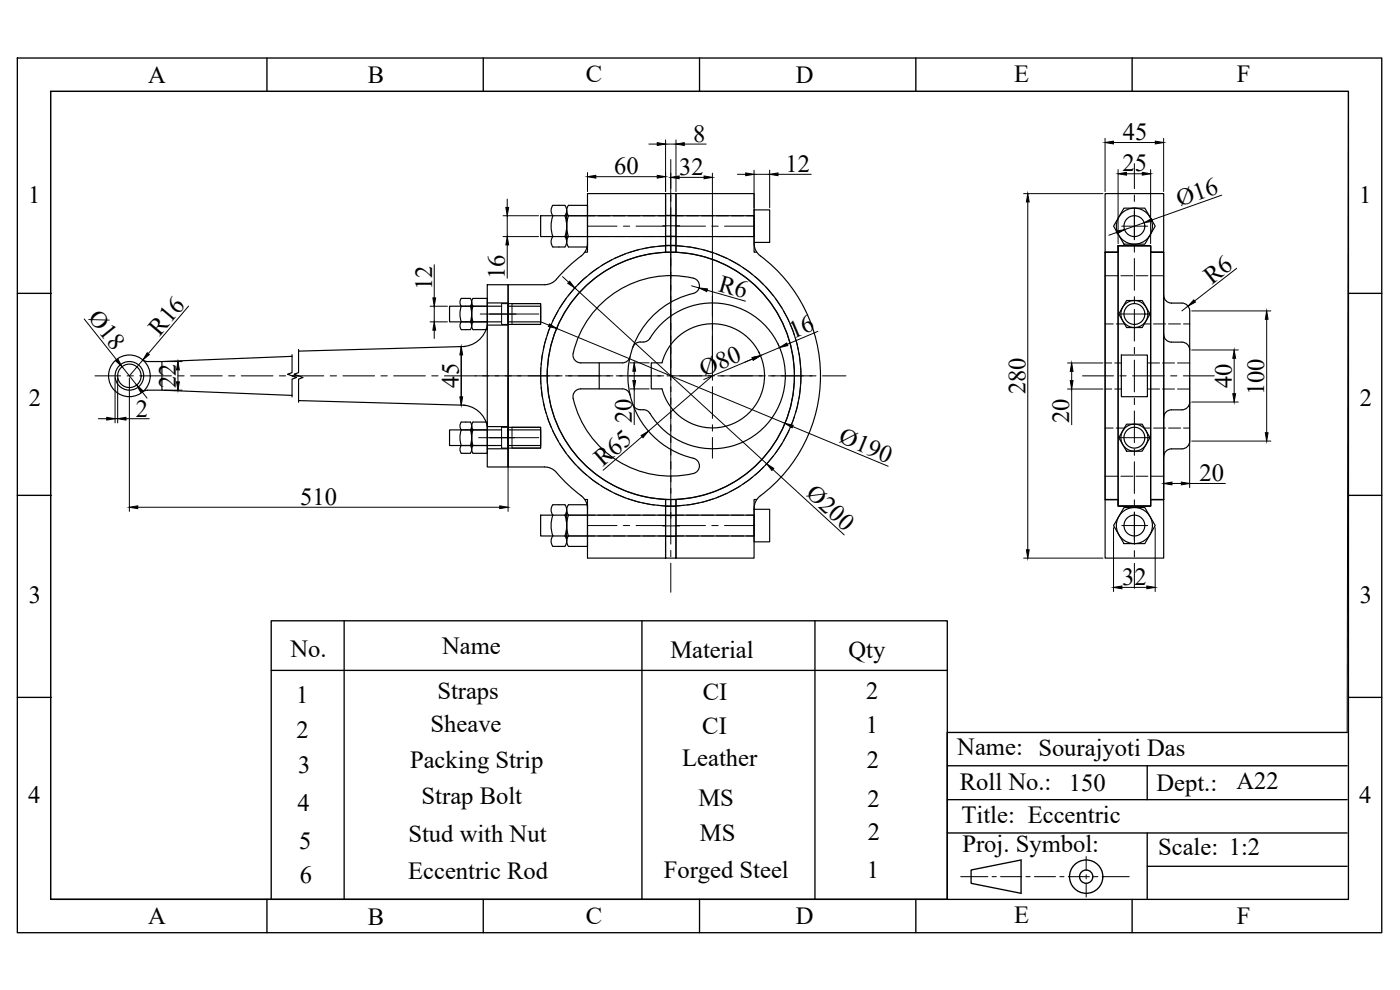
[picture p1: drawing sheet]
<svg xmlns="http://www.w3.org/2000/svg" width="420mm" height="297mm" viewBox="0 0 420 297" stroke-linecap="round" stroke-linejoin="round" font-family="sans-serif">
<!-- layer: Object -->
<g fill="none" stroke="#000" stroke-width=".35">
<path d="M199.7 58.1h-23.4v14.9M199.7 58.1l.1 17.6a37.1 37.1 0 0 0-35.6 37.1 37.1 37.1 0 0 0 35.6 37l-.1 17.7M199.7 58.1h3.2v17.6h-3.2zM331.7 58.1h17.5v17.6h-3.9v-2h-9.7v2h-3.9zM162.2 64.7h64.1v6.3h-64.1zM165.9 61.6h3.6a2.55 2.55 0 0 1 0 3.1 9.4 9.4 0 0 1 0 6.3 2.55 2.55 0 0 1 0 3.1h-3.6a2.55 2.55 0 0 1 0-3.1 9.4 9.4 0 0 1 0-6.3 2.54 2.54 0 0 1 0-3.1zM170.1 63.2v9.3M170.6 61.6h5.7v12.5h-5.7a2.57 2.57 0 0 1 0-3.1 9.4 9.4 0 0 1 0-6.3 2.54 2.54 0 0 1 0-3.1zM176.3 73a5.1 5.1 0 0 1-2.7 4.4l-3.1 2.7-2.8 2.9a5.1 5.1 0 0 1-4.3 2.4h-10.9v54.7h10.9a5.1 5.1 0 0 1 4.3 2.4l2.8 3 3.1 2.6a5.1 5.1 0 0 1 2.7 4.4M176.3 73v2.7h-.8M199.7 73.6h3.2M199.7 70.9h3.2"/>
<path d="M199.7 64.6h3.2M226.3 73l.2 1.3 .5 1.1a8.5 8.5 0 0 0 2.9 2.7 45 45 0 0 1-2.2 71.1l-1 1.5-.4 1.8M226.3 73v-14.9h-23.4v17.6a37.1 37.1 0 0 1 35.5 37.1M226.3 73v2.7h.8M226.3 63h4.7v9.7h-4.7zM335.6 75.7h-3.9v74.2h3.9M335.6 73.8h9.7v78.1h-9.7zM337.3 62.4h6.3l3.1 5.5-3.1 5.4h-6.3l-3.1-5.4zM345.3 75.7h3.9v74.2h-3.9M138.4 96.6h2.7M138.4 91.9l-.4 2 .4 2.7M138.4 89.5h2.8a1.9 1.9 0 0 1-.1 2.4h-2.7a1.91 1.91 0 0 1 0-2.4z"/>
<path d="M138.4 96.6a1.91 1.91 0 0 0 0 2.3h2.7a1.9 1.9 0 0 0 .1-2.3M141.2 91.9l.4 2-.4 2.7M141.5 90.7v7M142 96.6h4.2M142 91.9l-.4 2 .4 2.7M146.2 85.4h6.3v54.7h-6.3zM146.2 91.9h-4.2a1.91 1.91 0 0 1 0-2.4h4.2v9.4h-4.2a1.92 1.92 0 0 1 0-2.3M146.2 90.9h6.3M150.5 91.9h-15.6v4.7h15.6M152.5 91.1h9.7v6.2h-9.7zM152.5 97.5h-6.3a7.8 7.8 0 0 1-7.8 6.5M152.5 91.9h9.7v4.7h-9.7"/>
<path d="M152.5 91.1v6.2M208.1 83.5a2.34 2.34 0 0 1 1.8 2.2 2.34 2.34 0 0 1-1.8 2.3M208.1 83.5a29.8 29.8 0 0 0-36.1 23.3 2.34 2.34 0 0 0 2.3 2.1h12.5a2.34 2.34 0 0 0 2.3-1.8M208.1 88a25.4 25.4 0 0 0-19 30.5M338.1 90.2h4.7l2.3 4-2.3 4.1h-4.7l-2.3-4.1zM349.2 88.6a2.34 2.34 0 0 0 2.4 2.3h3.1a2.34 2.34 0 0 1 2.3 2.4v39a2.34 2.34 0 0 1-2.3 2.4h-3.1a2.34 2.34 0 0 0-2.4 2.3M42.8 107.9l1.1 .5 4.7 .1M48.6 117.1h-4.7l-1.1 .5M48.6 108.5v8.6l39 1.5M87.6 106.4v5.4l-1.3 .5 2.7 1-1.4 .4v5.4M87.6 112.8h2M87.6 106.9l-39 1.6"/>
<path d="M89.6 104.9v6.9l-1.3 .5 2.6 1-1.3 .4v7M138.4 104v17.6M138.4 104l-48.8 1.4M179.8 108.9v7.8M189.1 118.5a2.34 2.34 0 0 0-2.3-1.8h-12.5a2.34 2.34 0 0 0-2.3 2.8 30.1 30.1 0 0 0 36.1 22.6M189.1 118.5a25.4 25.4 0 0 0 19 19M189.9 104.2l.5-.9 .8-.5 2.8-.4a4.5 4.5 0 0 0 2-2.4 21.9 21.9 0 0 1 33-2.9 21.9 21.9 0 0 1-1.8 33 21.9 21.9 0 0 1-32.4-6.4l-.4-.3a4 4 0 0 0-2.8-.5l-1.2-.7-.5-.8M195.4 108.9h3.3a15.6 15.6 0 0 1 24-9 15.6 15.6 0 0 1 0 25.7 15.6 15.6 0 0 1-24-8.9h-3.3zM238.4 112.8a37.1 37.1 0 0 1-35.5 37v17.7h23.4v-15M336.5 106.5h7.8v12.5h-7.8zM349.2 100.3a2.34 2.34 0 0 0 2.4 2.4h3.1a2.34 2.34 0 0 1 2.3 2.3M89.6 120.2l48.8 1.4"/>
<path d="M138.4 121.5a7.8 7.8 0 0 1 7.8 6.5h6.3M138.4 129h2.7M138.4 129l-.4 2 .4 2.7h2.7l.5-2-.4-2.7M138.4 129a1.91 1.91 0 0 1 0-2.4h2.7a1.88 1.88 0 0 1 .1 2.4M138.4 133.7a1.91 1.91 0 0 0 0 2.3h2.7a1.9 1.9 0 0 0 .1-2.3M141.5 127.8v7M142 129h4.2M142 129l-.4 2 .4 2.7h4.2M142 129a1.91 1.91 0 0 1 0-2.4h4.2v9.4h-4.2a1.92 1.92 0 0 1 0-2.3M146.2 134.6h6.3M150.5 129h-15.6v4.7h15.6M152.5 128.2h9.7v6.2h-9.7z"/>
<path d="M152.5 129h9.7v4.7h-9.7M152.5 128.2v6.2M208.1 137.5a2.34 2.34 0 0 1 1.8 2.3 2.34 2.34 0 0 1-1.8 2.3M338.1 127.3h4.7l2.3 4-2.3 4.1h-4.7l-2.3-4.1zM357 120.6a2.34 2.34 0 0 1-2.3 2.4h-3.1a2.34 2.34 0 0 0-2.4 2.3M162.2 154.6h64.1v6.2h-64.1zM165.9 151.4h3.6a2.55 2.55 0 0 1 0 3.2 9.4 9.4 0 0 1 0 6.2 2.55 2.55 0 0 1 0 3.1h-3.6a2.55 2.55 0 0 1 0-3.1 9.4 9.4 0 0 1 0-6.2 2.54 2.54 0 0 1 0-3.2zM170.1 153v9.4M170.6 151.4h5.7v12.5h-5.7a2.57 2.57 0 0 1 0-3.1 9.4 9.4 0 0 1 0-6.2 2.54 2.54 0 0 1 0-3.2zM175.5 149.9h.8v2.6M176.3 152.5v15h23.4M199.7 149.9h3.2v17.6h-3.2z"/>
<path d="M199.7 151.9h3.2M199.7 154.7h3.2M226.3 152.8h4.7v9.8h-4.7zM227.1 149.9h-.8v2.6M331.7 149.9h3.9v1.9h9.7v-1.9h3.9v17.6h-17.5zM337.3 152.3h6.3l3.1 5.4-3.1 5.4h-6.3l-3.1-5.4zM199.7 160.9h3.2"/>
<circle cx="340.4" cy="67.9" r="5.4"/>
<circle cx="340.4" cy="67.9" r="3.1"/>
<circle cx="340.4" cy="94.2" r="4.1"/>
<circle cx="340.4" cy="94.2" r="3.1"/>
<circle cx="38.8" cy="112.8" r="6.3"/>
<circle cx="38.8" cy="112.8" r="4.3"/>
<circle cx="38.8" cy="112.8" r="3.5"/>
<circle cx="201.3" cy="112.8" r="39.1"/>
<circle cx="201.3" cy="112.8" r="37.1"/>
<circle cx="340.4" cy="131.3" r="4.1"/>
<circle cx="340.4" cy="131.3" r="3.1"/>
<circle cx="340.4" cy="157.7" r="5.4"/>
<circle cx="340.4" cy="157.7" r="3.1"/>
</g>
<!-- layer: Center -->
<g fill="none" stroke="#000" stroke-width=".3">
<path d="M201.3 47.9v8.7M201.3 58.5v1.9M340.4 49.1v7.5M340.4 58.5v1.9M176.3 67.9h8.9M187.1 67.9h1.9M190.9 67.9h8.8M198.9 67.8h5.1M201.3 62.3v101M202.9 67.9h8.8M213.6 67.9h1.9M217.4 67.9h8.9"/>
<path d="M336.7 67.9h7.7M340.4 62.3v9.6M340.4 73.8v1.9M340.4 77.6v9.5M144.1 94.2h17.6M213.8 88.8v6.3M213.8 97v1.9M335.6 94.2h9.7M340.4 89v1.9M340.4 92.8v9.5M28.5 112.8h7.7M38.1 112.8h1.9"/>
<path d="M41.9 112.8h9.6M53.4 112.8h1.9M57.2 112.8h9.5M68.6 112.8h1.9M72.4 112.8h9.5M83.8 112.8h1.9M87.6 112.8h9.6M99.1 112.8h1.9M102.9 112.8h9.5M114.3 112.8h1.9M118.1 112.8h9.6M129.6 112.8h1.9"/>
<path d="M133.4 112.8h35.3M169.7 112.8h14.2M184.9 112.8h14.3M200.2 112.8h14.2M213.8 100.8v9.5M213.8 112.2v1.9M213.8 116v9.5M215.4 112.8h14.3M230.6 112.8h14.3M246.8 112.8h7.1M324.9 112.8h9.3M336.1 112.8h1.9"/>
<path d="M339.9 112.8h9.5M340.4 104.2v1.9M340.4 108.1v9.5M340.4 119.5v1.9M351.3 112.8h1.9M355.1 112.8h9.3M143.6 131.3h18.1M213.8 127.4v1.9M213.8 131.3v6.2M335.6 131.3h9.7M340.4 123.3v9.5M340.4 134.7v1.9"/>
<path d="M340.4 138.5v9.6M176.3 157.7h8.9M187.1 157.7h1.9M190.9 157.7h8.8M198.9 157.8h5.1M202.9 157.7h8.8M213.6 157.7h1.9M217.4 157.7h8.9M336.7 157.7h7.7M340.4 150v1.9M340.4 153.8v9.5M201.3 165.2v1.9"/>
<path d="M201.3 169v8.7M340.4 165.2v1.9M340.4 169v7.5M326 257v4.2M288.3 263h8.2M297.7 263h1.3M300.3 263h6.3M307.9 263h1.3M310.4 263h6.4M318.1 263h1.2M320.6 263h6.3M326 262.4v1.3"/>
<path d="M326 265v4.2M328.2 263h1.3M330.8 263h8.1"/>
</g>
<!-- layer: Hidden -->
<g fill="none" stroke="#000" stroke-width=".3">
<path d="M176.3 64.7h2.3M176.3 71h2.3M179.5 64.7h3.6M179.5 71h3.6M183.6 78l-3.1 1.8M184 64.7h3.6M184 71h3.6M187.7 76.2l-3.3 1.4M188.5 64.7h3.6M188.5 71h3.6M192 74.8l-3.5 1.1M193 64.7h3.6"/>
<path d="M193 71h3.6M196.4 74l-3.5 .6M197.5 64.7h2.2M197.5 71h2.2M199.7 73.8l-2.4 .1M202.9 73.8l2.4 .1M202.9 64.7h2.2M202.9 71h2.2M206 64.7h3.6M206 71h3.6M206.2 74l3.5 .6M210.5 64.7h3.6"/>
<path d="M210.5 71h3.6M210.6 74.8l3.5 1.1M214.9 76.2l3.3 1.4M215 64.7h3.6M215 71h3.6M219 78l3.2 1.8M219.5 64.7h3.6M219.5 71h3.6M224 64.7h2.3M224 71h2.3M165.5 97.3l-1.3 3.3M167.5 93.3l-1.7 3.2"/>
<path d="M170 89.5l-2.1 3M172.8 86l-2.3 2.8M176.1 82.9l-2.6 2.5M179.7 80.2l-2.9 2.2M222.9 80.2l2.9 2.2M226.5 82.9l2.7 2.5M229.8 86l2.3 2.8M232.7 89.5l2 3M235.1 93.2l1.7 3.3M237.1 97.3l1.3 3.3M331.7 97.2h2.4M331.7 82.7h3.8"/>
<path d="M335 97.2h2.5M336.4 82.7h3.6M340.9 82.7h3.6M343.4 97.2h1.9M345.4 82.7h3.8M346.2 97.2h3.6M350.7 97.2h3.6M355.2 97.2h1.8M162.3 110.3v4.9M162.4 116.1l.5 3.6M162.9 105.9l-.5 3.5M163.9 101.5l-.9 3.5"/>
<path d="M238.7 101.5l.9 3.5M239.8 105.9l.4 3.5M240.2 116.1l-.4 3.6M240.3 110.3v4.9M331.7 108.9h1.9M331.7 116.7h1.9M334.5 108.9h2M334.5 116.7h2M344.3 108.9h3.7M344.3 116.7h3.7M348.9 108.9h3.6M348.9 116.7h3.6"/>
<path d="M353.4 108.9h3.6M353.4 116.7h3.6M163 120.6l.9 3.5M164.2 124.9l1.3 3.4M165.8 129.1l1.7 3.2M167.9 133.1l2.1 3M170.5 136.8l2.3 2.7M232.1 136.8l-2.3 2.7M234.7 133.1l-2 3M236.8 129.1l-1.7 3.2M238.4 124.9l-1.2 3.4M239.6 120.6l-.9 3.5"/>
<path d="M331.7 128.4h2.4M335 128.4h2.4M343.5 128.4h1.8M346.2 128.4h3.6M350.7 128.4h3.6M355.2 128.4h1.8M173.5 140.2l2.6 2.4M176.3 154.6h2.3M176.8 143.2l2.9 2.1M179.5 154.6h3.6M180.5 145.8l3.1 1.8M184 154.6h3.6"/>
<path d="M184.4 148l3.3 1.4M188.5 154.6h3.6M188.5 149.7l3.5 1M192.9 150.9l3.5 .6M193 154.6h3.6M197.3 151.6l2.4 .2M197.5 154.6h2.2M202.9 154.6h2.2M205.3 151.6l-2.4 .2M206 154.6h3.6M209.7 150.9l-3.5 .6M210.5 154.6h3.6"/>
<path d="M214.1 149.7l-3.5 1M215 154.6h3.6M218.2 148l-3.3 1.4M219.5 154.6h3.6M222.2 145.8l-3.2 1.8M224 154.6h2.3M225.8 143.2l-2.9 2.1M229.2 140.2l-2.7 2.4M331.7 142.9h3.8M336.4 142.9h3.6M340.9 142.9h3.6M345.4 142.9h3.8"/>
<path d="M176.3 160.8h2.3M179.5 160.8h3.6M184 160.8h3.6M188.5 160.8h3.6M193 160.8h3.6M197.5 160.8h2.2M202.9 160.8h2.2M206 160.8h3.6M210.5 160.8h3.6M215 160.8h3.6M219.5 160.8h3.6M224 160.8h2.3"/>
</g>
<!-- layer: Thin -->
<path d="M170.6 64.7h5.7M170.6 71h5.7M340.4 63.4v8.5M152.5 91.1h-2v6.2h2M153.7 91.1h8.5v6.2h-8.5zM152.5 128.2h-2v6.2h2M153.7 128.2h8.5v6.2h-8.5zM170.6 154.6h5.7M340.4 153.6v8.5M170.6 160.8h5.7" fill="none" stroke="#000" stroke-width=".3"/>
<!-- layer: Margin+Title -->
<g fill="none" stroke="#000" stroke-width=".4">
<path d="M5.2 17.4h409.5v262.5h-409.5zM80.1 17.4v10M145 17.4v10M209.9 17.4v10M274.9 17.4v10M339.8 17.4v10M15.2 27.4h389.5v242.5h-389.5zM5.2 88h10M404.7 88h10M5.2 148.6h10M404.7 148.6h10M5.2 209.2h10"/>
<path d="M404.3 219.8h-120v50M404.7 209.2h10M284.3 229.8h120M284.3 239.9h120M344.3 229.8v10.1M284.3 249.9h120M344.3 259.9h60M344.3 249.9v19.9M80.1 269.9v10M145 269.9v10M209.9 269.9v10M274.9 269.9v10"/>
<path d="M291.4 261l15-3v10l-15-3zM339.8 269.9v10"/>
<circle cx="326" cy="263" r="5"/>
<circle cx="326" cy="263" r="2"/>
</g>
<path d="M80.1 27.4h.1M145 27.4h.1M209.9 27.4h.1M274.9 27.4h.1M339.8 27.4h.1M15.2 88h.1M15.2 148.6h.1M15.2 209.2h.1" fill="none" stroke="#000" stroke-width=".3"/>
<!-- layer: Viewport -->
<path d="M15.2 27.4h389.5l-.4 192.4h-120v50l-269.1 .1z" fill="none" stroke="#000" stroke-width=".3"/>
<!-- layer: Dimension -->
<g fill="none" stroke="#000" stroke-width=".3">
<path d="M152.2 59.7v2.5M176.3 51.8v5.7M178.8 53h18.4M194.7 43.2h2.5M199.7 42v15.5M199.7 43.2h3.2M201.3 52v60.5M202.9 42v15.5M203.8 53.2h7.5M205.4 43.2h6.5M213.8 52v60.1M221.3 52.3h2.5"/>
<path d="M226.3 51.1v11.3M226.3 52.3h4.7M231 51.1v11.3M233.5 52.3h10M307.2 58.1h23.8M331.6 41.5v16M334.2 42.8h12.5M335.6 50.9v22.2M338.1 52.1h4.7M345.3 50.9v22.2M349.2 41.5v16M366.7 58.6l-21 7.4"/>
<path d="M130.3 79.4v10M151 64.7h10.6M151 71h10.6M152.2 64.7v6.3M152.2 73.5v10M308.4 60.6v104.4M335.1 69.7l-2.3 .9M343.4 66.8l-5.9 2.1M25.3 95.7l9.8 12.4M56.6 91.8l-12.1 14.3M129.1 96.6h5.2M129.1 91.9h5.2"/>
<path d="M130.3 91.9v4.7M130.3 99.1v2.5M162.4 96.6l2.3 1M167 98.5l68.6 28.5M168.8 83l1.9 1.7M172.5 86.4l57.6 52.8M207.6 85.8l2.2 .6M212.2 87.1l11.5 3.3M245.5 99.4l-9.2 3.9M356.5 91.8l-1.8 1.5M357.7 93.3h23.7M371.1 80.5l-12.6 9.8"/>
<path d="M380.1 95.8v34M34.5 113.4v13.5M35.3 113.4v13.5M36.6 110l4.4 5.5M38.8 113.4v40M42.6 117.5l1.5 1.9M42.9 108l-4.1 4.8M49.2 108.5h5.4M49.2 117.1h5.4M53.4 111v3.6M138.4 106.5v12.6M139.1 104h.6"/>
<path d="M152.5 113.4v40M189.1 108.9h5.7M189.1 116.7h5.7M190.3 111.4v2.8M190.3 116.7v10.7M213.8 112.8l-19.2 16.6M225.9 107.7l-14.7 6.2M227.7 105.6l.3 .5M233.5 103.1l.2 .6M234 104.3l-5.8 2.4M320.4 108.9h10.6M320.4 116.7h10.6"/>
<path d="M321.6 111.4v2.8M321.6 116.7v10.7M349.2 113.4v32.9M357 113.4v32.9M357.7 105h13.9M370.4 107.5v10.6M29.5 125.6h2.5M34.5 125.6h.8M37.8 125.6h7M139.1 121.6h.6M192.7 131l-11.7 10.1M237.9 128l28.7 11.9"/>
<path d="M357.7 120.6h13.9M357.7 132.3h23.7M41.3 152.2h108.7M231.9 140.9l21.5 19.6M334.2 158.3v19.2M346.7 158.3v19.2M351.7 145.1h2.8M357 145.1h10.7M307.2 167.5h23.8M336.7 176.2h7.5"/>
</g>
<g fill="#000" stroke="#000" stroke-width=".3">
<path d="M176.3 53l2.5-.4v.8zM197.2 52.6l2.5 .4-2.5 .4zM197.2 42.8l2.5 .4-2.5 .4zM201.3 53.2l2.5-.4v.8zM202.9 43.2l2.5-.4v.8zM211.3 52.8l2.5 .4-2.5 .4zM223.8 51.9l2.5 .4-2.5 .4zM231 52.3l2.5-.4v.8zM331.6 42.8l2.6-.4v.8zM335.6 52.1l2.5-.4v.9zM342.8 51.7l2.5 .4-2.5 .5zM346.7 42.4l2.5 .4-2.5 .4z"/>
<path d="M151.8 62.2h.9l-.5 2.5zM152.2 71l.5 2.5h-.9zM308.4 58.1l.5 2.5h-.9zM335 69.3l2.5-.4-2.2 1.2zM343.4 66.8l2.2-1.2 .3 .8zM130.3 96.6l.4 2.5h-.8zM129.9 89.4h.8l-.4 2.5zM164.9 97.2l2.1 1.3-2.4-.5zM170.9 84.4l1.6 2-2.1-1.4zM209.8 86.4l2.5 .3-.2 .8zM358.3 90l.5 .6-2.3 1.2zM380.1 93.3l.5 2.5h-.9z"/>
<path d="M34.8 108.3l.6-.5 1.2 2.2zM41 115.5l1.9 1.7-.7 .5zM44.2 105.8l.6 .6-1.9 1.6zM53.4 108.5l.4 2.5h-.8zM53 114.6h.8l-.4 2.5zM138.4 104l.4 2.5h-.8zM138 119.1h.8l-.4 2.5zM190.3 108.9l.5 2.5h-.9zM189.9 114.2h.9l-.5 2.5zM225.7 107.3l2.5-.6-2.1 1.4zM234 104.3l2.1-1.4 .3 .8zM321.6 108.9l.4 2.5h-.8z"/>
<path d="M321.2 114.2h.8l-.4 2.5zM370.4 105l.4 2.5h-.8zM370 118.1h.8l-.4 2.5zM32 125.2l2.5 .4-2.5 .4zM35.3 125.6l2.5-.4v.8zM192.4 130.7l2.2-1.3-1.6 1.9zM235.6 127l2.4 .6-.3 .8zM379.7 129.8h.9l-.5 2.5zM38.8 152.2l2.5-.4v.8zM150 151.8l2.5 .4-2.5 .4zM230.1 139.2l2.1 1.3-.5 .7zM349.2 145.1l2.5-.5v.9z"/>
<path d="M354.5 144.6l2.5 .5-2.5 .4zM308 165h.9l-.5 2.5zM334.2 176.2l2.5-.4v.9zM344.2 175.8l2.5 .4-2.5 .5z"/>
</g>
<!-- layer: Parts List -->
<path d="M103.3 186.3v83.5M192.7 186.3v83.5M244.6 186.3v83.5M81.4 201.1h202.9M81.4 269.8v-83.5h202.9v83.5" fill="none" stroke="#000" stroke-width=".4"/>
<g font-size="7.4">
<text x="44.5" y="24.9">A</text>
<text x="110.4" y="25">B</text>
<text x="175.8" y="24.7">C</text>
<text x="238.9" y="24.8">D</text>
<text x="304.4" y="24.6">E</text>
<text x="371.2" y="24.7">F</text>
<text x="208" y="42.5">8</text>
<text x="336.9" y="42.1">45</text>
<text x="184.3" y="52.3">60</text>
<text x="203.9" y="52.5">32</text>
<text x="235.8" y="51.7">12</text>
<text x="336.9" y="51.4">25</text>
<text x="8.4" y="60.8">1</text>
<text x="354.1" y="62.2" transform="rotate(-20 354.1 62.2)">Ø16</text>
<text x="407.9" y="60.8">1</text>
<text x="151.5" y="83.7" transform="rotate(-90 151.5 83.7)">16</text>
<text x="129.7" y="87.1" transform="rotate(-90 129.7 87.1)">12</text>
<text x="215.3" y="87.2" transform="rotate(16 215.3 87.2)">R6</text>
<text x="363.6" y="85.4" transform="rotate(-38 363.6 85.4)">R6</text>
<text x="26.1" y="95.5" transform="rotate(52 26.1 95.5)">Ø18</text>
<text x="47.9" y="101" transform="rotate(-50 47.9 101)">R16</text>
<text x="238.1" y="101.8" transform="rotate(-23 238.1 101.8)">16</text>
<text x="211.2" y="113" transform="rotate(-23 211.2 113)">Ø80</text>
<text x="52.8" y="116.4" transform="rotate(-90 52.8 116.4)">22</text>
<text x="137.7" y="116.3" transform="rotate(-90 137.7 116.3)">45</text>
<text x="307.7" y="118.3" transform="rotate(-90 307.7 118.3)">280</text>
<text x="369.7" y="116.4" transform="rotate(-90 369.7 116.4)">40</text>
<text x="379.4" y="118.7" transform="rotate(-90 379.4 118.7)">100</text>
<text x="8.6" y="121.8">2</text>
<text x="40.8" y="125">2</text>
<text x="408.1" y="121.8">2</text>
<text x="189.6" y="126.9" transform="rotate(-90 189.6 126.9)">20</text>
<text x="320.9" y="127" transform="rotate(-90 320.9 127)">20</text>
<text x="251.4" y="132.7" transform="rotate(23 251.4 132.7)">Ø190</text>
<text x="180.9" y="140.2" transform="rotate(-41 180.9 140.2)">R65</text>
<text x="241.5" y="148.6" transform="rotate(42 241.5 148.6)">Ø200</text>
<text x="360" y="144.4">20</text>
<text x="90.1" y="151.5">510</text>
<text x="336.7" y="175.5">32</text>
<text x="8.6" y="180.9">3</text>
<text x="408.1" y="180.9">3</text>
<text x="87.1" y="197.1">No.</text>
<text x="132.7" y="196.3">Name</text>
<text x="201.2" y="197.5">Material</text>
<text x="254.6" y="197.5">Qty</text>
<text x="131.3" y="209.8">Straps</text>
<text x="210.9" y="209.9">CI</text>
<text x="260" y="209.6">2</text>
<text x="88.9" y="210.8">1</text>
<text x="89" y="221.4">2</text>
<text x="129.2" y="219.7">Sheave</text>
<text x="210.8" y="220.4">CI</text>
<text x="259.9" y="220.1">1</text>
<text x="287.3" y="226.5">Name: Sourajyoti Das</text>
<text x="89.5" y="231.9">3</text>
<text x="123.1" y="230.4">Packing Strip</text>
<text x="204.8" y="229.9">Leather</text>
<text x="260.2" y="230.3">2</text>
<text x="288.1" y="237">Roll No.:</text>
<text x="320.8" y="237.2">150</text>
<text x="347.1" y="237.3">Dept.:</text>
<text x="371.1" y="236.8">A22</text>
<text x="8.4" y="241">4</text>
<text x="89.3" y="243.3">4</text>
<text x="126.5" y="241.2">Strap Bolt</text>
<text x="209.6" y="242">MS</text>
<text x="260.4" y="242.2">2</text>
<text x="407.9" y="241">4</text>
<text x="260.4" y="252">2</text>
<text x="288.6" y="247">Title: Eccentric</text>
<text x="89.8" y="254.6">5</text>
<text x="122.6" y="252.5">Stud with Nut</text>
<text x="210.1" y="252.3">MS</text>
<text x="288.8" y="255.6">Proj. Symbol:</text>
<text x="347.6" y="256.7">Scale: 1:2</text>
<text x="122.5" y="263.6">Eccentric Rod</text>
<text x="199.2" y="263.5">Forged Steel</text>
<text x="260.2" y="263.4">1</text>
<text x="90" y="264.9">6</text>
<text x="44.5" y="277.4">A</text>
<text x="110.4" y="277.5">B</text>
<text x="175.8" y="277.1">C</text>
<text x="238.9" y="277.2">D</text>
<text x="304.4" y="277">E</text>
<text x="371.2" y="277.2">F</text>
</g>
</svg>
